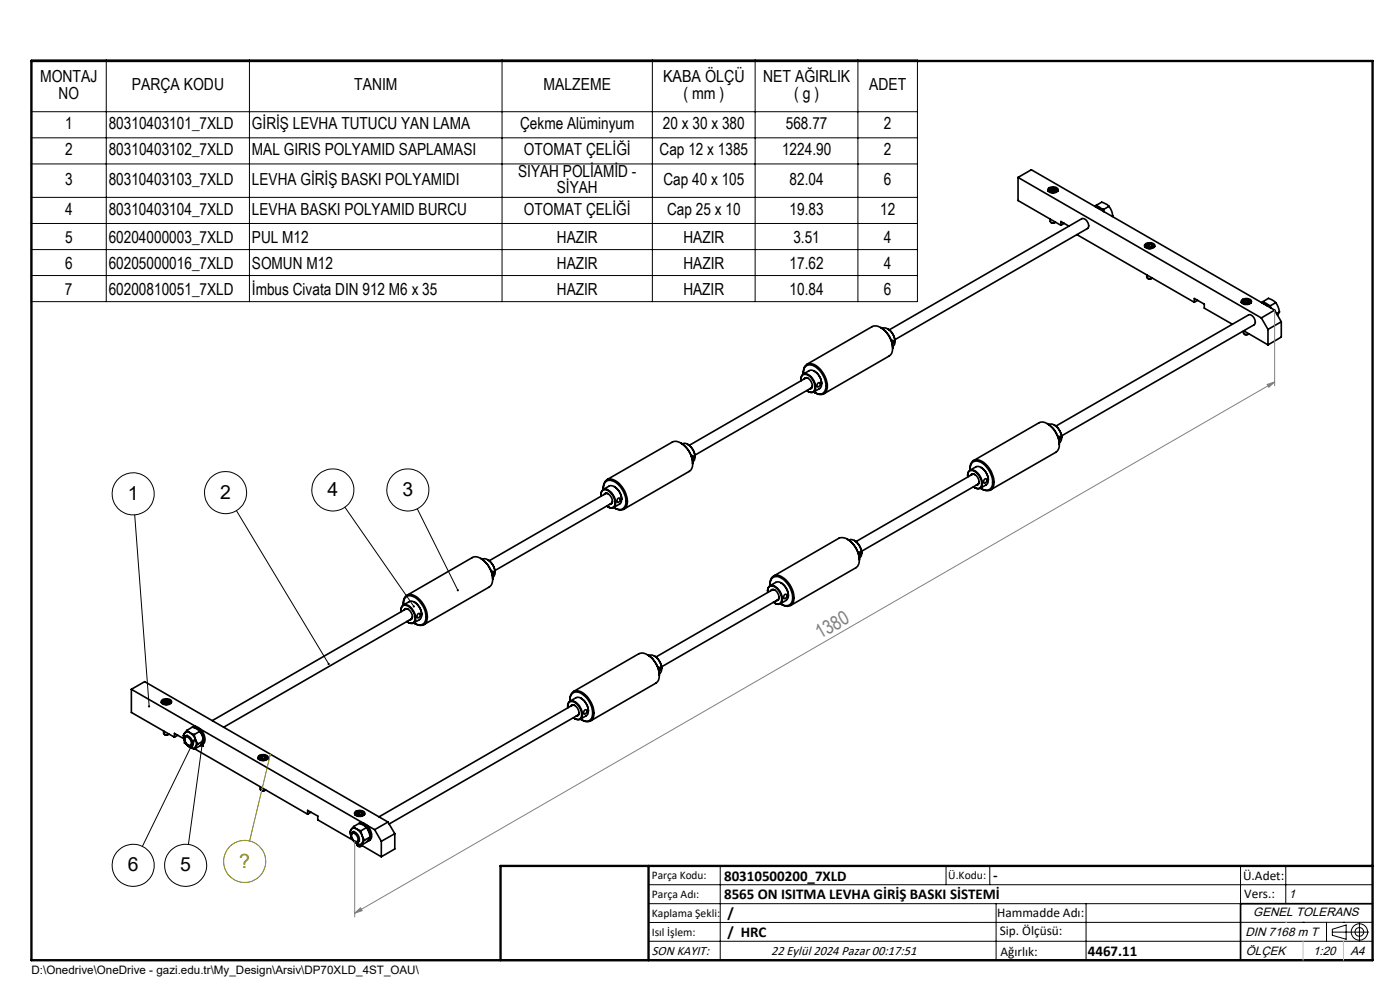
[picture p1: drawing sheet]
<svg xmlns="http://www.w3.org/2000/svg" width="297mm" height="210mm" viewBox="0 0 297 210" stroke-linecap="round" stroke-linejoin="round" font-family="sans-serif">
<g fill="none" stroke="#000" stroke-width=".35">
<path d="M216 37.6v4.9l9.1 5.3M216 37.6l51.6 29.8M216 37.6l2.8-1.6 51.6 29.8M222.4 40a1.36 1.36 0 0 1 2.1 .3 1.26 1.26 0 0 1-2.2 0zM222.4 40.5v.1M222.7 40a1.07 1.07 0 0 1 1.6 .4 1.03 1.03 0 0 1-1.8-.1zM222.8 46.5v.4a.77 .77 0 0 0 1.1 .2M223 47.2l.3 .1 .5-.1M223.3 40.5l-.2 .1h.5M223.3 40l-.5 .2 .2 .4 .5 .1 .4-.2-.1-.4M223.3 40l.5 .1M223.3 40v.5"/>
<path d="M223.3 40.5l.3 .1M223.6 40.6h.1zM223.8 40.1v.4M224.4 40.5a1.11 1.11 0 0 0-1-.7 1.11 1.11 0 0 0-1 .6v.2M224.4 40.5v.1M225.1 47.8v-.8l1.7 1M225.8 47.4l-.7 .4M228.5 49.8l24.9 14.3M232.3 43.8a1.78 1.78 0 0 1 1.9 1.1M232.5 43.9l.9 .5M232.6 43.6l.2 .1M232.6 43.6l1.1-.7 1.1 .5 .5 .4"/>
<path d="M232.6 43.6l-.2 .1M233.6 44.3l.5 .1M234.1 44.4l.1 .5M235.3 43.8l.5 1 .2 1M235.3 43.8l-1.2 .6M236 45.8l-.1 .1M236 45.8v.1M243 51.8a1.31 1.31 0 0 1 2 .3 1.29 1.29 0 0 1-2.2 0zM243.1 52a1.02 1.02 0 0 1 1.7 .2 .99 .99 0 0 1-1.8-.1zM243.3 58.3v.5a.73 .73 0 0 0 1.1 .1M243.5 59h.8M243.8 52.3l-.2 .1h.5"/>
<path d="M243.8 51.8l-.5 .3 .2 .3 .5 .1 .4-.2-.1-.3M243.8 51.8l.5 .2M243.8 51.8v.5M243.8 52.3l.3 .1M244.1 52.4h.1M244.3 52v.3M244.9 52.1a1.11 1.11 0 0 0-1.1-.5 1.11 1.11 0 0 0-.9 .8v-.1M244.9 52.2v.1M244.9 52.3v.1M170.4 79.1a1.6 1.6 0 0 1 .8-1.8 1.6 1.6 0 0 1 1.9 .2 5.4 5.4 0 0 1 2.3 5.1 1.55 1.55 0 0 1-2.6 .7M172.8 78.7a3.2 3.2 0 0 1 1.5 2.7M186.8 69.5a5.2 5.2 0 0 1 2.6 4.4"/>
<path d="M187.2 69.7a1.75 1.75 0 0 1 2.1 1.1 1.92 1.92 0 0 1 .1 2.6M188.3 69.8a3 3 0 0 1 1.6 2.7M188.6 70l40.9-23.6a1.39 1.39 0 0 1 1.2 2.1l-40.9 23.6M189.1 72.3a.35 .35 0 0 1 .5 .1 .35 .35 0 0 1-.2 .5l-.1 .1M189.4 73.9a5.2 5.2 0 0 0-3.5-4.8l-.9 .2-13.8 8M189.4 73.9l-.2 1.1-.6 .5-13.8 8M189.4 73.4v.1M253.4 64.1v-.8l2.1 1.2v.9l5.9 3.4M254.1 63.7l-.7 .4M263.4 64.1v.2M263.4 64.1v.1M263.5 63.6a1.36 1.36 0 0 1 2 .4 1.26 1.26 0 0 1-2.2 0z"/>
<path d="M263.7 63.7a1.09 1.09 0 0 1 1.6 .4 1.04 1.04 0 0 1-1.8-.1zM263.8 70.2v.4a.69 .69 0 0 0 1.1 .2M263.8 70.2l5.2 3M264 70.9l.3 .1 .5-.1M264.3 64.2l-.2 .1 .4-.1M264.3 63.7l-.5 .2 .2 .3 .5 .1 .4-.2-.1-.3M264.3 63.7l.5 .1M264.3 63.7v.5M264.3 64.2h.2M264.5 64.2l.2 .1zM264.8 63.8v.4M265.4 64a1.13 1.13 0 0 0-2 .1"/>
<path d="M265.4 64.1v.2M265.4 64v.2M267.6 67.4l1.4 2.5M267.6 64.2a1.9 1.9 0 0 1 1.9 1.1M267.8 64.3l.9 .5M267.9 64l.2 .2M267.9 64l1.2-.7 1.6 .9M267.9 64l-.1 .2M269 69.9v3.3M269 64.7l.5 .2M269.5 64.9l.1 .4M270.4 65.8l-2.8 1.6"/>
<path d="M270.4 65.8l1.4 2.5M270.7 64.2l.5 1 .2 1M270.7 64.2l-1.2 .7M271.4 66.2l-.4 .6M271.4 66.2l-.6 .3M271.8 68.3l-2.8 1.6M271.8 68.3v3.2l-2.8 1.7M144.4 94a5.1 5.1 0 0 1 2.5 4.4M144.7 94.1a1.72 1.72 0 0 1 2.2 1.2 1.92 1.92 0 0 1 0 2.7M145.9 94.3a3.3 3.3 0 0 1 1.6 2.6M146.6 96.8l.2-.1a.44 .44 0 0 1 .4 .4 .44 .44 0 0 1-.3 .4M146.9 98.4a5 5 0 0 0-3.5-4.8l-.8 .2-13.9 8"/>
<path d="M146.9 98.4v.7l-.5 .8-14.1 8.1M169.9 80.5a1.02 1.02 0 0 1 .6-1.2 1.02 1.02 0 0 1 1.3 .3 2.88 2.88 0 0 1 1 3.4l-.6 .3-.8-.3M170 80.8a.97 .97 0 0 1 .3-1.3 .97 .97 0 0 1 1.3 .2 2.54 2.54 0 0 1 .9 3.4l-.7 .1-.6-.3M170.6 80.4a.7 .7 0 0 1 .7-.3 .7 .7 0 0 1 .5 .5 1.21 1.21 0 0 1 .1 1.9h-.1M171 80.2l-24.8 14.3M171.4 80.2l-.6 .1M172.2 82.3l-24.8 14.2M172.3 81.8l-.3 .6M172.6 83.1a1.48 1.48 0 0 0 1.8 .4 1.48 1.48 0 0 0 .8-1.6 4.9 4.9 0 0 0-3.2-4.5 1.55 1.55 0 0 0-1.6 2l1.3-.8a2.04 2.04 0 0 1 2.3 1.5 1.84 1.84 0 0 1-.2 2.3l-1.2 .8M173.6 81.2a.36 .36 0 0 1 .5 .2 .36 .36 0 0 1-.3 .5l-.3 .2a.52 .52 0 0 1 .1-.9zM205.7 99.8l1.3-.7a2.04 2.04 0 0 1 2.3 1.4 1.87 1.87 0 0 1-.1 2.4l-1.3 .7M205.8 99.8a1.51 1.51 0 0 1 2-1.9 4.8 4.8 0 0 1 2.6 5.4 1.5 1.5 0 0 1-2.4 .3"/>
<path d="M205.8 99.5a1.6 1.6 0 0 1 .7-1.8 1.6 1.6 0 0 1 1.9 .2 5.3 5.3 0 0 1 2.4 5.1 1.57 1.57 0 0 1-2.6 .7M208.1 99.2a3 3 0 0 1 1.6 2.6M222.2 89.9a5.2 5.2 0 0 1 2.5 4.4M222.5 90.1a1.66 1.66 0 0 1 2.2 1.1 1.95 1.95 0 0 1 0 2.7M223.7 90.2a3.2 3.2 0 0 1 1.5 2.6M224 90.4l40.9-23.6a1.39 1.39 0 0 1 1.2 2.1l-40.9 23.6M224.4 92.7l.1-.1a.36 .36 0 0 1 .5 .2 .36 .36 0 0 1-.2 .5l-.2 .1M224.7 94.3a5.1 5.1 0 0 0-3.5-4.8l-.8 .2-13.9 8M224.7 94.3l-.2 1-.5 .6-13.9 8M102 118.5a5.4 5.4 0 0 1 2.5 4.4M102.3 118.7a1.41 1.41 0 0 1 1.9 .7 2.27 2.27 0 0 1 .4 3l-.1 .1M103.5 118.7a3.4 3.4 0 0 1 1.5 2.7"/>
<path d="M127.5 104.9a1.01 1.01 0 0 1 .6-1.1 1.01 1.01 0 0 1 1.2 .4 2.82 2.82 0 0 1 1.1 3.3l-.7 .3-.7-.3M127.5 105.3a.97 .97 0 0 1 .3-1.3 .97 .97 0 0 1 1.3 .2 2.86 2.86 0 0 1 1.1 3.2l-.6 .3-.9-.4M128 103.8l1.2-.7a2.41 2.41 0 0 1 2.6 2.2l.1 .7-.3 .8-1.4 .9M128 103.6a1.6 1.6 0 0 1 .7-1.8 1.6 1.6 0 0 1 1.9 .2 5 5 0 0 1 2.3 5.4 1.62 1.62 0 0 1-2.5 .4M128 103.8a1.54 1.54 0 0 1 .8-1.8 1.54 1.54 0 0 1 1.9 .4 5.1 5.1 0 0 1 2 4.7 1.47 1.47 0 0 1-2.5 .5M128.1 104.9a.72 .72 0 0 1 .8-.3 .72 .72 0 0 1 .5 .5 1.36 1.36 0 0 1 .2 1.8l-.3 .1M128.4 104.8h.6M128.6 104.7l-24.8 14.2M129.8 106.7l-24.8 14.3M129.9 106.3l-.3 .5M130.3 103.2a3.3 3.3 0 0 1 1.6 2.7M131.1 105.8a.35 .35 0 0 1 .5 0 .35 .35 0 0 1-.2 .6l-.2 .2a.4 .4 0 0 1-.4-.4 .4 .4 0 0 1 .3-.4z"/>
<path d="M179.8 114.4a5.4 5.4 0 0 1 2.5 4.4M180.1 114.5a1.84 1.84 0 0 1 2.2 1.2 2.14 2.14 0 0 1 .1 2.6l-.1 .1M180.1 114.5v.1M181.3 114.6a3.4 3.4 0 0 1 1.5 2.8M182 117.2a.35 .35 0 0 1 .6 .1 .35 .35 0 0 1-.2 .5l-.2 .1M182.3 118.8a5.1 5.1 0 0 0-3.5-4.8l-.9 .2-13.8 8M182.3 118.8l-.2 1.1-.5 .5-13.9 8M205.3 100.9a1.02 1.02 0 0 1 .6-1.2 1.02 1.02 0 0 1 1.2 .4 2.88 2.88 0 0 1 1 3.3l-.3 .3-1-.3M205.3 101.2a.98 .98 0 0 1 .3-1.3 .98 .98 0 0 1 1.3 .2 2.86 2.86 0 0 1 1.1 3.3l-.6 .2-.9-.4M205.9 100.8a.75 .75 0 0 1 1.3 .2 1.41 1.41 0 0 1 .2 1.9h-.3M206.2 100.7h.6M206.3 100.6l-24.7 14.3"/>
<path d="M207.5 102.7l-24.7 14.2M207.7 102.2l-.3 .6M209 101.6a.44 .44 0 0 1 .4 .4 .44 .44 0 0 1-.4 .5 .4 .4 0 0 1-.4-.4 .4 .4 0 0 1 .2-.4zM85.1 129.7a1.03 1.03 0 0 1 .5-1.3 1.03 1.03 0 0 1 1.4 .5 2.59 2.59 0 0 1 .8 3l-.6 .3-.9-.4M85.1 129.4a1.01 1.01 0 0 1 .6-1.1 1.01 1.01 0 0 1 1.2 .3 2.88 2.88 0 0 1 1 3.4l-.3 .2-1-.2M85.5 128.3l1.3-.7a1.99 1.99 0 0 1 2.3 1.5 1.81 1.81 0 0 1-.1 2.3l-1.3 .7M85.6 128.3a1.55 1.55 0 0 1 .7-1.8 1.55 1.55 0 0 1 1.9 .4 4.8 4.8 0 0 1 2 5 1.54 1.54 0 0 1-2.4 .2M85.6 128.1a1.58 1.58 0 0 1 .7-1.8 1.58 1.58 0 0 1 1.9 .2 5.1 5.1 0 0 1 2.3 5.4 1.63 1.63 0 0 1-2.5 .3M85.7 129.4a.76 .76 0 0 1 1.3 .2 1.18 1.18 0 0 1 .1 1.9h-.2M86 129.2h.6M86.1 129.2l-41.1 23.7M87.3 131.3l-39.9 23"/>
<path d="M87.5 130.8l-.3 .5M87.9 127.7a3.2 3.2 0 0 1 1.6 2.7M88.6 130.3a.35 .35 0 0 1 .6 0 .35 .35 0 0 1-.2 .5l-.2 .2a.42 .42 0 0 1-.4-.3 .42 .42 0 0 1 .2-.4zM104.2 121.2h.1a.36 .36 0 0 1 .5 .2 .36 .36 0 0 1-.2 .5l-.1 .1M104.5 122.9a5.2 5.2 0 0 0-3.5-4.8l-.8 .2-13.9 8M104.5 122.9l-.2 1-.5 .6-13.9 8M137.3 138.9a5.3 5.3 0 0 1 2.6 4.4M137.7 139.1a1.77 1.77 0 0 1 2.1 1.1 1.92 1.92 0 0 1 .1 2.7M138.8 139.2a3.2 3.2 0 0 1 1.6 2.6M162.8 125.4a1.02 1.02 0 0 1 .6-1.2 1.02 1.02 0 0 1 1.3 .4 3.1 3.1 0 0 1 1.1 3.1 .92 .92 0 0 1-1.4 .2M162.9 125.7a1.03 1.03 0 0 1 .5-1.4 1.03 1.03 0 0 1 1.3 .5 2.47 2.47 0 0 1 .8 3.2l-.8 .1-.6-.4M163.3 124.3l1.3-.8a2 2 0 0 1 2.3 1.5 1.79 1.79 0 0 1-.1 2.3l-1.3 .8"/>
<path d="M163.3 124a1.6 1.6 0 0 1 .8-1.8 1.6 1.6 0 0 1 1.9 .2 5.1 5.1 0 0 1 2.2 5.4 1.57 1.57 0 0 1-2.4 .4M163.4 124.2a1.54 1.54 0 0 1 .7-1.8 1.54 1.54 0 0 1 1.9 .4 5.1 5.1 0 0 1 2.1 4.7 1.5 1.5 0 0 1-2.5 .5M163.5 125.3a.73 .73 0 0 1 .7-.3 .73 .73 0 0 1 .6 .5 1.19 1.19 0 0 1 0 1.9h-.1M163.7 125.2h.7M163.9 125.1l-24.8 14.3M165.1 127.2l-24.8 14.3M165.3 126.7l-.1 .4-.3 .1M165.7 123.6a3.4 3.4 0 0 1 1.6 2.7M166.4 126.2a.34 .34 0 0 1 .5-.1 .34 .34 0 0 1 0 .5l-.4 .4a.42 .42 0 0 1-.3-.4 .42 .42 0 0 1 .2-.4zM27.9 146.2v4.9l9.1 5.3M27.9 146.2l13.7 7.9M27.9 146.2l2.8-1.6 51.6 29.8"/>
<path d="M34.3 149a1.13 1.13 0 0 1 1-.6 1.13 1.13 0 0 1 1 .6M34.3 149v.1zM34.5 148.8a1.03 1.03 0 0 1 1.7 .2 1 1 0 0 1-1.8-.1zM34.5 148.4a1.41 1.41 0 0 1 1.9 .5 1.29 1.29 0 0 1-2.2 0zM34.7 155v.5a.72 .72 0 0 0 1.1 .2M34.9 155.8l.3 .1 .5-.1M35.2 149.1l-.2 .1h.6M35.2 148.6l-.5 .2 .2 .3 .5 .2 .4-.3-.1-.3M35.2 148.6l.5 .1M35.2 148.6v.5M35.2 149.1l.4 .1M35.7 148.7v.4"/>
<path d="M36.3 149v.1zM37 156.4v-.8l2.1 1.1M37.7 156l-.7 .4M39.1 156.9v.7l.4 .3M39.2 156.8a.61 .61 0 0 1 .4-.8 .61 .61 0 0 1 .8 .4 1.19 1.19 0 0 1 .2 1.8l-.7-.2M39.2 155.5a1.29 1.29 0 0 1 1.9 .6 1.96 1.96 0 0 1 .2 2.5 2.08 2.08 0 0 1-2.3-2.1zM39.3 156.4a.9 .9 0 0 1 1.2 .9 .56 .56 0 0 1-.2 .8 .56 .56 0 0 1-.8-.3l-.3-.8zM39.7 154.9l-.3 .3a1.39 1.39 0 0 0-.2 2 2.53 2.53 0 0 0 2 1.7M39.7 154.9l.8 .7 .7 .2M39.7 154.9l1.1-.7 1.1 .6 .5 .3M39.7 156l-.3 .1M40.9 154.3a1.74 1.74 0 0 1 2.2 1.2 1.64 1.64 0 0 1-.3 2.5"/>
<path d="M40.9 158l-.3 .2M41 154.3a2.72 2.72 0 0 1 2 3.5l-.5 .3M41.2 155.8l.3 1 .5 1M41.3 158.8l24 13.9M42 157.8l-.8 1.1M42.4 155.1a3.5 3.5 0 0 1 .7 2.1M42.4 155.1l-1.2 .7M42.5 154.6l34.4 19.9M43.1 157.2l-.1 .2a3.3 3.3 0 0 1-1.8 1.5M43.1 157.2l-1.1 .6M120.4 150.2a.99 .99 0 0 1 .4-1.3 .99 .99 0 0 1 1.3 .2 2.54 2.54 0 0 1 .9 3.4l-.7 .1-.6-.3M120.4 149.9a1.02 1.02 0 0 1 .6-1.2 1.02 1.02 0 0 1 1.3 .3 2.88 2.88 0 0 1 1 3.4l-.6 .3-.8-.3"/>
<path d="M120.9 148.8l1.3-.8a2.04 2.04 0 0 1 2.3 1.5 1.84 1.84 0 0 1-.1 2.3l-1.3 .8M120.9 148.7a1.54 1.54 0 0 1 .8-1.8 1.54 1.54 0 0 1 1.9 .4 4.4 4.4 0 0 1 1.7 5.3 1.62 1.62 0 0 1-2.2-.1M120.9 148.5a1.6 1.6 0 0 1 .8-1.8 1.6 1.6 0 0 1 1.9 .2 5.1 5.1 0 0 1 2.2 5.5 1.62 1.62 0 0 1-2.5 .3M121 149.8a.72 .72 0 0 1 .8-.3 .72 .72 0 0 1 .5 .5 1.18 1.18 0 0 1 .1 1.9h-.2M121.5 149.6l-41.1 23.7M122 149.6l-.7 .1M122.7 151.7l-40.2 23.1M122.8 151.2l-.3 .6M123.3 148.1a3.4 3.4 0 0 1 1.5 2.7M124 150.7a.35 .35 0 0 1 .5 0 .35 .35 0 0 1-.1 .6l-.4 .2-.1-.1zM139.6 141.7a.35 .35 0 0 1 .5 .1 .35 .35 0 0 1-.2 .5l-.1 .1M139.9 143.3a5.2 5.2 0 0 0-3.5-4.8l-.9 .2-13.8 8"/>
<path d="M139.9 143.3l-.2 1-.6 .6-13.8 8M54.8 160.9v.1M54.9 160.4a1.31 1.31 0 0 1 2 .3 1.26 1.26 0 0 1-2.2 0zM55 160.6a1.03 1.03 0 0 1 1.7 .2 1.02 1.02 0 0 1-1.8-.1zM55.2 166.9v.5a.73 .73 0 0 0 1.1 .1M55.4 167.6h.8M55.7 160.9l-.2 .1h.5M55.7 160.4l-.5 .2 .2 .4 .5 .1 .4-.2-.1-.4M55.7 160.4l.5 .1M55.7 160.4v.5M55.7 160.9l.3 .1M56 161h.1z"/>
<path d="M56.2 160.5v.4M56.8 160.7a1.15 1.15 0 0 0-2 .2M56.8 160.9v.1M56.8 160.8v.2M65.3 172.7v-.8l2.1 1.2v.8l7.5 4.4M66 172.3l-.7 .4M74.5 177.2a.61 .61 0 0 1 .4-.7 .61 .61 0 0 1 .8 .3 1.19 1.19 0 0 1 .3 1.8h-.4l-.4-.1M74.5 175.9a1.33 1.33 0 0 1 1.9 .7 1.92 1.92 0 0 1 .2 2.4 1.98 1.98 0 0 1-2.2-1.7l-.1-.7zM74.6 176.9a.98 .98 0 0 1 1.4 1.1 .54 .54 0 0 1-.5 .6 .54 .54 0 0 1-.6-.5l-.3-.7zM75 175.3l-.3 .4a1.39 1.39 0 0 0-.2 1.9l.5 .8 .5 .4 1.1 .5M75 175.3l.5 .4 1.1 .5M75.1 176.3l-.3 .2"/>
<path d="M75.3 172.7v.1a1.08 1.08 0 0 1 1.8-.5l.2 .4M75.4 172.2a1.36 1.36 0 0 1 2 .3 1.26 1.26 0 0 1-2.2 0zM75.6 172.3a1.07 1.07 0 0 1 1.6 .3 1.03 1.03 0 0 1-1.8 0zM75.7 179a.63 .63 0 0 0 .4 .6 .63 .63 0 0 0 .7-.2M75.9 179.4l.3 .2 .5-.2M76.2 172.8l-.2 .1 .5-.1M76.2 174.7a1.74 1.74 0 0 1 2.3 1.2 1.88 1.88 0 0 1-.1 2.4l-.3 .1M76.2 174.7l1.1 .4 .5 .4M76.2 172.3l-.5 .2 .2 .3 .5 .1 .5-.2-.2-.3M76.2 172.3l.5 .1M76.2 172.3v.5M76.2 172.8h.3"/>
<path d="M76.2 174.7l-1.2 .6M76.3 178.4l-.3 .2M76.3 174.7a2.67 2.67 0 0 1 2.1 3.5l-.5 .3M76.5 172.8l.1 .1zM76.6 176.2l.2 1 .5 1M76.7 179.3l4.2 2.4M76.7 172.4v.4M77.3 178.2l-.7 1.1M77.8 175.5l.5 1.1 .2 .9M77.8 175.5l-1.2 .7M77.8 175l1.7 1M78.5 177.5l-.1 .3a3.4 3.4 0 0 1-1.8 1.5"/>
<path d="M78.5 177.5l-1.2 .7M79.5 176l1.4 2.5M80.9 178.5v3.2M82.3 174.4l-2.8 1.6M82.3 174.4l1.4 2.4M83.7 176.8l-2.8 1.7M83.7 176.8v3.3l-2.8 1.6M291.2 191.7h-28v12M106.2 203.7h185"/>
</g>
<g fill="none" stroke="#000" stroke-width=".21">
<path d="M6.6 12.7h188v51.3h-188zM22.5 12.7v51.3M52.9 12.7v51.3M106.5 12.7v51.3M138.4 12.7v51.3M160.2 12.7v51.3M182 12.7v51.3M6.6 23.7h188M6.6 29.2h188M6.6 34.8h188M6.6 41.9h188M6.6 47.4h188"/>
<path d="M6.6 52.9h188M6.6 58.4h188M28.6 109.2l3 40.7M50.2 108.3l19.5 32.6M73.2 107.6l14.6 21M88.5 107.9l8.6 17.3M41.4 156.6l-11.2 23M41.4 156.6l-.6 2-.6-.4zM43.1 156.3l.1 2.1-.7-.2zM43.1 156.3l-3.1 22.8M137.6 187.7h153.6M137.6 191.7h153.6"/>
<path d="M137.6 199.7h153.6M152.8 183.7v20M200.7 183.7v4M210 183.7v4M211.3 191.7v12M230.4 191.7v12M263.2 183.7v20M272.8 183.7v8M276.4 195.6h.1M281.4 195.6v4.1M282.6 197.7h7.8M282.6 197.1l3-.9v3l-3-.8z"/>
<path d="M285 195.6h.1M288.4 195.8v3.8M291.2 195.6l-153.6 .1"/>
<circle cx="28.2" cy="104.8" r="4.5"/>
<circle cx="47.9" cy="104.5" r="4.5"/>
<circle cx="70.6" cy="103.9" r="4.5"/>
<circle cx="86.5" cy="103.9" r="4.5"/>
<circle cx="28.3" cy="183.6" r="4.5"/>
<circle cx="39.4" cy="183.5" r="4.5"/>
<circle cx="288.4" cy="197.7" r="1.74"/>
<circle cx="288.4" cy="197.7" r=".93"/>
</g>
<g fill="none" stroke="#808000" stroke-width=".21">
<path d="M57.3 160.1l-4.3 18.3"/>
<circle cx="51.9" cy="182.7" r="4.5"/>
</g>
<path d="M270.4 65.8v16M268.8 81.6l1.6-.6-1.2 1.2zM270.4 81l-195.2 112.7M75.2 178.5v16M75.2 193.7l1.3-1.1 .3 .6z" fill="none" stroke="#808080" stroke-width=".21"/>
<path d="M6.7 12.9h284.5v190.8h-284.5zM137.6 183.7v20M291.2 183.7h-185v20" fill="none" stroke="#000" stroke-width=".5"/>
<path d="M272.8 195.6h.1M276.4 199.7v4M285 199.7v4" fill="none" stroke="#c0c0c0" stroke-width=".21"/>
<path d="M97 125l-.1 .1a.23 .23 0 0 0 0 .3 .23 .23 0 0 0 .3 0l-.1-.2 .2 .2v-.3zM87.6 128.5a.23 .23 0 0 0 0 .3 .23 .23 0 0 0 .3 0l-.1-.2 .1 .2a.23 .23 0 0 0 .1-.3 .23 .23 0 0 0-.4 0zM69.6 140.7h-.1a.23 .23 0 0 0 0 .3 .23 .23 0 0 0 .4 0l-.2-.1 .2 .1 .1-.1a.23 .23 0 0 0-.2-.3 .23 .23 0 0 0-.2 .1zM31.5 149.6v.5h.1v-.2v.2l.2-.1v-.3zM41.4 156.6l-.6 2-.6-.4zM43.1 156.3l.1 2.1-.7-.2z" fill="#000"/>
<path d="M57.2 159.9h.2l-.1 .2 .1-.2a.24 .24 0 0 1 .1 .4 .24 .24 0 0 1-.4 0 .24 .24 0 0 1 .1-.4z" fill="#808000"/>
<path d="M268.8 81.6l1.6-.6-1.2 1.2zM75.2 193.7l1.3-1.1 .3 .6z" fill="#808080"/>
<g font-size="4.1">
<text x="27.1" y="106">1</text>
<text x="46.7" y="105.8">2</text>
<text x="69.5" y="105.2">4</text>
<text x="85.4" y="105.2">3</text>
<text x="27.1" y="184.9">6</text>
<text x="38.2" y="184.9">5</text>
</g>
<text font-size="4.1" fill="#808080" x="174" y="135.6" transform="rotate(-30 174 135.6)">1380</text>
<text font-size="4.1" fill="#808000" x="50.8" y="184">?</text>
<g font-size="3.5">
<text x="8.5" y="17.4">MONTAJ</text>
<text x="140.7" y="17.4">KABA ÖLÇÜ</text>
<text x="161.9" y="17.4">NET AĞIRLIK</text>
<text x="12.4" y="20.9">NO</text>
<text x="28" y="19.2">PARÇA KODU</text>
<text x="75.2" y="19.2">TANIM</text>
<text x="115.3" y="19.2">MALZEME</text>
<text x="145" y="20.9">( mm )</text>
<text x="168.5" y="20.9">( g )</text>
<text x="184.4" y="19.2">ADET</text>
<text x="13.8" y="27.4">1</text>
<text x="23.1" y="27.4">80310403101_7XLD</text>
<text x="53.4" y="27.4">GİRİŞ LEVHA TUTUCU YAN LAMA</text>
<text x="110.3" y="27.4">Çekme Alüminyum</text>
<text x="140.6" y="27.4">20 x 30 x 380</text>
<text x="166.7" y="27.4">568.77</text>
<text x="187.5" y="27.4">2</text>
<text x="13.8" y="33">2</text>
<text x="23.1" y="33">80310403102_7XLD</text>
<text x="53.4" y="33">MAL GIRIS POLYAMID SAPLAMASI</text>
<text x="111.1" y="33">OTOMAT ÇELİĞİ</text>
<text x="139.9" y="33">Cap 12 x 1385</text>
<text x="165.9" y="33">1224.90</text>
<text x="187.5" y="33">2</text>
<text x="13.8" y="39.3">3</text>
<text x="23.1" y="39.3">80310403103_7XLD</text>
<text x="53.4" y="39.3">LEVHA GİRİŞ BASKI POLYAMIDI</text>
<text x="109.9" y="37.5">SIYAH POLİAMİD -</text>
<text x="118.1" y="41">SİYAH</text>
<text x="140.7" y="39.3">Cap 40 x 105</text>
<text x="167.5" y="39.3">82.04</text>
<text x="187.5" y="39.3">6</text>
<text x="13.8" y="45.6">4</text>
<text x="23.1" y="45.6">80310403104_7XLD</text>
<text x="53.4" y="45.6">LEVHA BASKI POLYAMID BURCU</text>
<text x="111.1" y="45.6">OTOMAT ÇELİĞİ</text>
<text x="141.5" y="45.6">Cap 25 x 10</text>
<text x="167.5" y="45.6">19.83</text>
<text x="186.7" y="45.6">12</text>
<text x="13.8" y="51.5">5</text>
<text x="23.1" y="51.5">60204000003_7XLD</text>
<text x="53.4" y="51.5">PUL M12</text>
<text x="118.1" y="51.5">HAZIR</text>
<text x="145" y="51.5">HAZIR</text>
<text x="168.3" y="51.5">3.51</text>
<text x="187.5" y="51.5">4</text>
<text x="13.8" y="57">6</text>
<text x="23.1" y="57">60205000016_7XLD</text>
<text x="53.4" y="57">SOMUN M12</text>
<text x="118.1" y="57">HAZIR</text>
<text x="145" y="57">HAZIR</text>
<text x="167.5" y="57">17.62</text>
<text x="187.5" y="57">4</text>
<text x="13.8" y="62.5">7</text>
<text x="23.1" y="62.5">60200810051_7XLD</text>
<text x="53.4" y="62.5">İmbus Civata DIN 912 M6 x 35</text>
<text x="118.1" y="62.5">HAZIR</text>
<text x="145" y="62.5">HAZIR</text>
<text x="167.5" y="62.5">10.84</text>
<text x="187.5" y="62.5">6</text>
</g>
<g font-size="3.2">
<text x="153.6" y="186.8">80310500200_7XLD</text>
<text x="153.6" y="190.8">8565 ON ISITMA LEVHA GİRİŞ BASKI SİSTEMİ</text>
<text x="210.7" y="186.6">-</text>
<text x="154.3" y="194.8">/</text>
<text x="154.3" y="198.8">/ HRC</text>
<text x="230.8" y="202.8">4467.11</text>
</g>
<g font-size="2.8">
<text x="263.7" y="186.7">Ü.Adet:</text>
<text x="263.9" y="190.5">Vers.:</text>
<text x="211.5" y="194.5">Hammadde Adı:</text>
<text x="138.3" y="202.6">SON KAYIT:</text>
<text x="163.6" y="202.6">22 Eylül 2024 Pazar 00:17:51</text>
<text x="212.1" y="198.4">Sip. Ölçüsü:</text>
<text x="212.2" y="202.7">Ağırlık:</text>
</g>
<g font-size="2.6">
<text x="273.4" y="190.4">1</text>
<text x="265.9" y="194.4">GENEL TOLERANS</text>
<text x="264.2" y="198.5">DIN 7168 m T</text>
<text x="264.3" y="202.6">ÖLÇEK</text>
<text x="278.5" y="202.6">1:20</text>
<text x="286.5" y="202.6">A4</text>
</g>
<g font-size="2.5">
<text x="138.3" y="186.4">Parça Kodu:</text>
<text x="138.3" y="190.5">Parça Adı:</text>
<text x="201.2" y="186.5">Ü.Kodu:</text>
<text x="138.3" y="194.5">Kaplama Şekli:</text>
<text x="138.3" y="198.6">Isıl İşlem:</text>
<text x="6.7" y="206.7">D:\Onedrive\OneDrive - gazi.edu.tr\My_Design\Arsiv\DP70XLD_4ST_OAU\</text>
</g>
</svg>
